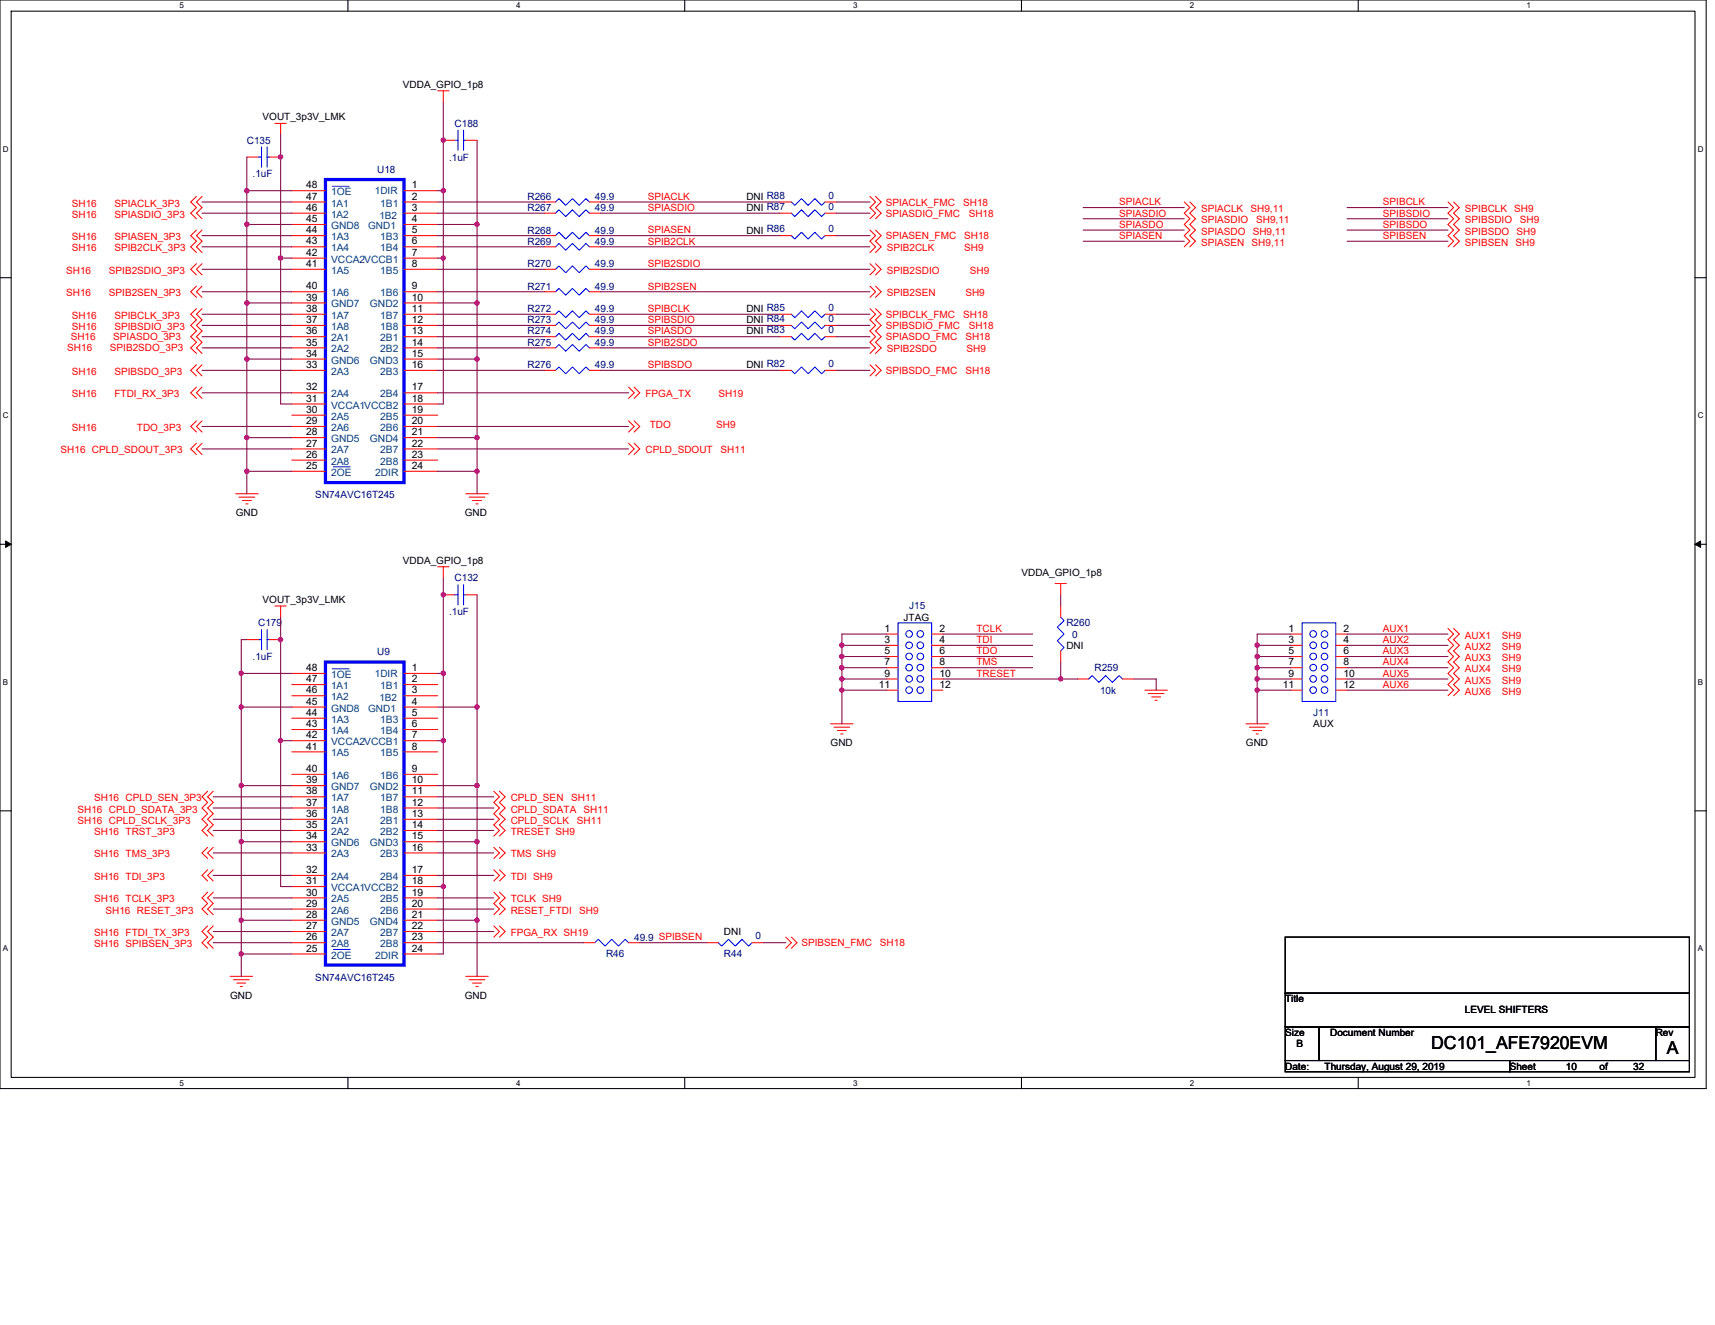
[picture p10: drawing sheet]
<svg xmlns="http://www.w3.org/2000/svg" width="279mm" height="216mm" viewBox="0 0 279 216" stroke-linecap="round" stroke-linejoin="round" font-family="sans-serif">
<path d="M0 0h278v177.4h-278zM1.8 1.8h274.3v173.8h-274.3z" fill="none" stroke="#000" stroke-width=".17"/>
<g fill="#fff">
<path d="M29.3 .2h.7v1.5h-.7z"/>
<path d="M29.3 175.7h.7v1.5h-.7z"/>
</g>
<path d="M56.7 0v1.8M56.7 175.6v1.8" fill="none" stroke="#000" stroke-width=".17"/>
<g fill="#fff">
<path d="M84.1 .2h.7v1.5h-.7z"/>
<path d="M84.1 175.7h.7v1.5h-.7z"/>
</g>
<path d="M111.5 0v1.8M111.5 175.6v1.8" fill="none" stroke="#000" stroke-width=".17"/>
<g fill="#fff">
<path d="M139 .2h.7v1.5h-.7z"/>
<path d="M139 175.7h.7v1.5h-.7z"/>
</g>
<path d="M166.4 0v1.8M166.4 175.6v1.8" fill="none" stroke="#000" stroke-width=".17"/>
<g fill="#fff">
<path d="M193.8 .2h.8v1.5h-.8z"/>
<path d="M193.8 175.7h.8v1.5h-.8z"/>
</g>
<path d="M221.3 0v1.8M221.3 175.6v1.8" fill="none" stroke="#000" stroke-width=".17"/>
<g fill="#fff">
<path d="M248.7 .2h.7v1.5h-.7z"/>
<path d="M248.7 175.7h.7v1.5h-.7z"/>
<path d="M.5 23.5h.9v1.5h-.9z"/>
<path d="M276.6 23.5h1v1.5h-1z"/>
<path d="M.5 67h.9v1.4h-.9z"/>
<path d="M276.6 67h1v1.4h-1z"/>
</g>
<path d="M0 45.3h1.8M276.1 45.3h1.9" fill="none" stroke="#000" stroke-width=".17"/>
<g fill="#fff">
<path d="M.5 110.4h.8v1.5h-.8z"/>
<path d="M276.6 110.4h.9v1.5h-.9z"/>
</g>
<path d="M0 88.7h1.8M276.1 88.7h1.9" fill="none" stroke="#000" stroke-width=".17"/>
<path d="M.9 88.2l.9 .5-.9 .5zM276.1 88.7l1-.5v1z" fill="#000" stroke="#000" stroke-width=".16"/>
<g fill="#fff">
<path d="M.5 153.8h.8v1.5h-.8z"/>
<path d="M276.6 153.8h.9v1.5h-.9z"/>
</g>
<path d="M0 132.1h1.8M276.1 132.1h1.9M209.4 152.7h65.8v9.1h-65.8zM209.4 161.8h65.8v5.5h-65.8zM209.4 167.3h5.5v5.5h-5.5zM209.4 172.8h36.6v1.8h-36.6zM214.9 167.3h54.8v5.5h-54.8zM246 172.8h29.2v1.8h-29.2zM269.7 167.3h5.5v5.5h-5.5z" fill="none" stroke="#000" stroke-width=".17"/>
<g fill="none" stroke="#f00" stroke-width=".17">
<path d="M71.3 14.8h1.9M72.2 14.8v1.8M32 32l-.9 .9 .9 .9-.9 .9 .9 .9M32 37.5l-.9 .9 .9 .9-.9 .9 .9 .9M32.9 32l-.9 .9 .9 .9-.9 .9 .9 .9M32.9 37.5l-.9 .9 .9 .9-.9 .9 .9 .9M40.2 25.6h1.9M43.9 25.6h1.8M44.8 20.1h1.8M45.7 20.1v1.8M47.5 38.4h5.5M47.5 36.6h5.5"/>
<path d="M47.5 34.7h5.5M47.5 32.9h5.5M47.5 31.1h5.5M65.8 31.1h5.5M65.8 32.9h5.5M65.8 34.7h5.5M65.8 36.6h5.5M65.8 38.4h5.5M72.2 22.9h1.9M75.9 22.9h1.8M88.7 32.9h1.8M88.7 38.4h1.8"/>
<path d="M88.7 34.7h1.8M96 32.9h1.8M96 38.4h1.8M96 34.7h1.8M127.1 32.9h1.8M127.1 38.4h1.8M127.1 34.7h1.8M134.4 32.9h1.8M134.4 38.4h1.8M134.4 34.7h1.8M141.7 32l.9 .9-.9 .9 .9 .9-.9 .9M141.7 37.5l.9 .9-.9 .9 .9 .9-.9 .9"/>
<path d="M142.6 32l1 .9-1 .9 1 .9-1 .9M142.6 37.5l1 .9-1 .9 1 .9-1 .9M192.9 32.9l.9 .9-.9 .9 .9 .9-.9 1 .9 .9-.9 .9 .9 .9-.9 .9M193.8 32.9l1 .9-1 .9 1 .9-1 1 1 .9-1 .9 1 .9-1 .9M235.9 32.9l.9 .9-.9 .9 .9 .9-.9 1 .9 .9-.9 .9 .9 .9-.9 .9M236.8 32.9l.9 .9-.9 .9 .9 .9-.9 1 .9 .9-.9 .9 .9 .9-.9 .9M32 50.3l-.9 .9 .9 .9-.9 .9 .9 .9-.9 1 .9 .9-.9 .9 .9 .9M32 43l-.9 .9 .9 .9M32 46.6l-.9 .9 .9 1M32 59.4l-.9 .9 .9 1M32.9 50.3l-.9 .9 .9 .9-.9 .9 .9 .9-.9 1 .9 .9-.9 .9 .9 .9M32.9 43l-.9 .9 .9 .9"/>
<path d="M32.9 46.6l-.9 .9 .9 1M32.9 59.4l-.9 .9 .9 1M47.5 43.9h5.5M47.5 42.1h5.5M47.5 40.2h5.5M47.5 47.5h5.5M47.5 49.4h5.5M47.5 51.2h5.5M47.5 53h5.5M47.5 54.9h5.5M47.5 56.7h5.5M47.5 58.5h5.5"/>
<path d="M65.8 40.2h5.5M65.8 42.1h5.5M65.8 43.9h5.5M65.8 47.5h5.5M65.8 49.4h5.5M65.8 51.2h5.5M65.8 53h5.5M65.8 54.9h5.5M65.8 56.7h5.5M65.8 58.5h5.5M88.7 40.2h1.8M88.7 53h1.8"/>
<path d="M88.7 47.5h1.8M88.7 43.9h1.8M88.7 56.7h1.8M88.7 51.2h1.8M88.7 54.9h1.8M96 40.2h1.8M96 53h1.8M96 47.5h1.8M96 43.9h1.8M96 56.7h1.8M96 51.2h1.8M96 54.9h1.8"/>
<path d="M127.1 53h1.8M127.1 51.2h1.8M127.1 54.9h1.8M134.4 53h1.8M134.4 51.2h1.8M134.4 54.9h1.8M141.7 50.3l.9 .9-.9 .9 .9 .9-.9 .9 .9 1-.9 .9 .9 .9-.9 .9M141.7 59.4l.9 .9-.9 1M141.7 43l.9 .9-.9 .9M141.7 46.6l.9 .9-.9 1M142.6 50.3l1 .9-1 .9 1 .9-1 .9 1 1-1 .9 1 .9-1 .9M142.6 59.4l1 .9-1 1"/>
<path d="M142.6 43l1 .9-1 .9M142.6 46.6l1 .9-1 1M32 68.6l-.9 .9 .9 .9M32 72.2l-.9 1 .9 .9M32 63.1l-.9 .9 .9 .9M32.9 68.6l-.9 .9 .9 .9M32.9 72.2l-.9 1 .9 .9M32.9 63.1l-.9 .9 .9 .9M47.5 60.3h5.5M47.5 64h5.5M47.5 65.8h5.5M47.5 67.6h5.5"/>
<path d="M47.5 69.5h5.5M47.5 71.3h5.5M47.5 73.2h5.5M47.5 75h5.5M47.5 76.8h5.5M65.8 60.3h5.5M65.8 64h5.5M65.8 65.8h5.5M65.8 67.6h5.5M65.8 69.5h5.5M65.8 71.3h5.5M65.8 73.2h5.5"/>
<path d="M65.8 75h5.5M65.8 76.8h5.5M88.7 60.3h1.8M96 60.3h1.8M102.4 68.6l.9 .9-.9 .9M102.4 63.1l.9 .9-.9 .9M102.4 72.2l.9 1-.9 .9M103.3 68.6l.9 .9-.9 .9M103.3 63.1l.9 .9-.9 .9M103.3 72.2l.9 1-.9 .9M127.1 60.3h1.8M134.4 60.3h1.8"/>
<path d="M38.4 80.5h3.7M38.9 81h2.6M39.5 81.6h1.5M40 82.1h.4M44.8 98.7h1.8M45.7 98.7v1.9M71.3 92.4h1.9M72.2 92.4v1.8M72.2 96.9h1.9M75.9 80.5h3.6M75.9 96.9h1.8M76.4 81h2.6"/>
<path d="M77 81.6h1.4M77.5 82.1h.4M171.9 95.1h1.8M172.8 95.1v1.8M172.8 98.7v1.9M40.2 104.2h1.9M43.9 104.2h1.8M47.5 118.9h5.5M47.5 117h5.5M47.5 115.2h5.5M47.5 113.4h5.5M47.5 111.5h5.5"/>
<path d="M47.5 109.7h5.5M65.8 109.7h5.5M65.8 111.5h5.5M65.8 113.4h5.5M65.8 115.2h5.5M65.8 117h5.5M65.8 118.9h5.5M135.3 117.9h3.7M135.9 118.5h2.5M136.4 119h1.5M137 119.6h.3M144.5 103.3h1.8"/>
<path d="M144.5 105.2h1.8M144.5 107h1.8M144.5 108.8h1.8M144.5 110.6h1.8M144.5 112.5h1.8M151.8 103.3h1.8M151.8 105.2h1.8M151.8 107h1.8M151.8 108.8h1.8M151.8 110.6h1.8M151.8 112.5h1.8M172.8 106.1v1.8"/>
<path d="M175.6 110.6h1.8M182.9 110.6h1.8M186.5 112.5h3.7M187.1 113h2.5M187.6 113.6h1.5M188.2 114.1h.3M203 117.9h3.7M203.5 118.5h2.6M204.1 119h1.4M204.6 119.6h.4M210.3 103.3h1.8M210.3 105.2h1.8"/>
<path d="M210.3 107h1.8M210.3 108.8h1.8M210.3 110.6h1.8M210.3 112.5h1.8M217.6 103.3h1.9M217.6 105.2h1.9M217.6 107h1.9M217.6 108.8h1.9M217.6 110.6h1.9M217.6 112.5h1.9M235.9 102.4l.9 .9-.9 .9 .9 1-.9 .9 .9 .9-.9 .9 .9 .9-.9 .9 .9 .9-.9 .9 .9 1-.9 .9M236.8 102.4l.9 .9-.9 .9 .9 1-.9 .9 .9 .9-.9 .9 .9 .9-.9 .9 .9 .9-.9 .9 .9 1-.9 .9"/>
<path d="M33.8 138.1l-.9 .9 .9 .9M33.8 128.9l-.9 .9 .9 .9-.9 1 .9 .9-.9 .9 .9 .9-.9 .9 .9 .9M34.7 138.1l-.9 .9 .9 .9M34.7 128.9l-.9 .9 .9 .9-.9 1 .9 .9-.9 .9 .9 .9-.9 .9 .9 .9M47.5 122.5h5.5M47.5 120.7h5.5M47.5 126.2h5.5M47.5 128h5.5M47.5 129.8h5.5M47.5 131.7h5.5M47.5 133.5h5.5M47.5 135.3h5.5"/>
<path d="M47.5 137.2h5.5M47.5 139h5.5M65.8 120.7h5.5M65.8 122.5h5.5M65.8 126.2h5.5M65.8 128h5.5M65.8 129.8h5.5M65.8 131.7h5.5M65.8 133.5h5.5M65.8 135.3h5.5M65.8 137.2h5.5M65.8 139h5.5"/>
<path d="M80.5 128.9l.9 .9-.9 .9 .9 1-.9 .9 .9 .9-.9 .9 .9 .9-.9 .9M80.5 138.1l.9 .9-.9 .9M81.4 128.9l.9 .9-.9 .9 .9 1-.9 .9 .9 .9-.9 .9 .9 .9-.9 .9M81.4 138.1l.9 .9-.9 .9M33.8 150.9l-.9 .9 .9 .9-.9 .9 .9 .9M33.8 145.4l-.9 .9 .9 .9-.9 .9 .9 .9M33.8 141.7l-.9 .9 .9 1M34.7 150.9l-.9 .9 .9 .9-.9 .9 .9 .9M34.7 145.4l-.9 .9 .9 .9-.9 .9 .9 .9M34.7 141.7l-.9 .9 .9 1M37.5 159.1h3.6M38 159.6h2.6"/>
<path d="M47.5 142.6h5.5M47.5 144.5h5.5M47.5 146.3h5.5M47.5 148.1h5.5M47.5 149.9h5.5M47.5 151.8h5.5M47.5 153.6h5.5M47.5 155.4h5.5M65.8 142.6h5.5M65.8 144.5h5.5M65.8 146.3h5.5M65.8 148.1h5.5"/>
<path d="M65.8 149.9h5.5M65.8 151.8h5.5M65.8 153.6h5.5M65.8 155.4h5.5M75.9 159.1h3.6M76.4 159.6h2.6M80.5 150.9l.9 .9-.9 .9M80.5 145.4l.9 .9-.9 .9 .9 .9-.9 .9M80.5 141.7l.9 .9-.9 1M81.4 150.9l.9 .9-.9 .9M81.4 145.4l.9 .9-.9 .9 .9 .9-.9 .9M81.4 141.7l.9 .9-.9 1"/>
<path d="M95.1 153.6h1.8M102.4 153.6h1.8M115.2 153.6h1.8M122.5 153.6h1.9M128 152.7l.9 .9-.9 .9M128.9 152.7l.9 .9-.9 .9M38.6 160.2h1.4M39.1 160.7h.4M77 160.2h1.4M77.5 160.7h.4"/>
</g>
<g fill="none" stroke="#00f" stroke-width=".17">
<path d="M42.1 25.6h.5M42.6 23.9v3.3M43.5 25.6h.4M43.5 23.9v3.3M54.1 30.4h2.8M74.1 22.9h.5M74.6 21.2v3.3M75.5 21.2v3.3M75.5 22.9h.4M90.5 32.9l.6-.5 1.1 1.1 1.1-1.1 1.1 1.1 1.1-1.1 .5 .5M90.5 38.4l.6-.6 1.1 1.1 1.1-1.1 1.1 1.1 1.1-1.1 .5 .6M90.5 34.7l.6-.5 1.1 1.1 1.1-1.1 1.1 1.1 1.1-1.1 .5 .5"/>
<path d="M128.9 32.9l.6 .6 1.1-1.1 1.1 1.1 1.1-1.1 1.1 1.1 .5-.6M128.9 38.4l.6 .5 1.1-1.1 1.1 1.1 1.1-1.1 1.1 1.1 .5-.5M128.9 34.7l.6 .6 1.1-1.1 1.1 1.1 1.1-1.1 1.1 1.1 .5-.6M90.5 40.2l.6-.5 1.1 1.1 1.1-1.1 1.1 1.1 1.1-1.1 .5 .5M90.5 53l.6-.5 1.1 1.1 1.1-1.1 1.1 1.1 1.1-1.1 .5 .5M90.5 47.5l.6-.5 1.1 1.1 1.1-1.1 1.1 1.1 1.1-1.1 .5 .5M90.5 43.9l.6-.6 1.1 1.1 1.1-1.1 1.1 1.1 1.1-1.1 .5 .6M90.5 56.7l.6-.6 1.1 1.1 1.1-1.1 1.1 1.1 1.1-1.1 .5 .6M90.5 51.2l.6-.5 1.1 1.1 1.1-1.1 1.1 1.1 1.1-1.1 .5 .5M90.5 54.9l.6-.6 1.1 1.1 1.1-1.1 1.1 1.1 1.1-1.1 .5 .6M128.9 53l.6 .6 1.1-1.1 1.1 1.1 1.1-1.1 1.1 1.1 .5-.6M128.9 51.2l.6 .6 1.1-1.1 1.1 1.1 1.1-1.1 1.1 1.1 .5-.6"/>
<path d="M128.9 54.9l.6 .5 1.1-1.1 1.1 1.1 1.1-1.1 1.1 1.1 .5-.5M54.3 76.1h2.7M90.5 60.3l.6-.5 1.1 1.1 1.1-1.1 1.1 1.1 1.1-1.1 .5 .5M128.9 60.3l.6 .6 1.1-1.1 1.1 1.1 1.1-1.1 1.1 1.1 .5-.6M74.1 96.9h.5M74.6 95.3v3.3M75.5 95.3v3.3M75.5 96.9h.4M42.1 104.2h.5M42.6 102.6v3.3M43.5 104.2h.4M43.5 102.6v3.3"/>
<path d="M54.1 109h2.8M146.3 101.5h5.5v12.8h-5.5zM172.8 100.6l.6 .5-1.1 1.1 1.1 1.1-1.1 1.1 1.1 1.1-.6 .6M182.9 110.6l-.6-.5-1.1 1.1-1.1-1.1-1.1 1.1-1.1-1.1-.5 .5M212.1 101.5h5.5v12.8h-5.5zM54.3 154.7h2.7M96.9 153.6l.6-.5 1.1 1.1 1.1-1.1 1.1 1.1 1.1-1.1 .5 .5M117 153.6l.6 .6 1.1-1.1 1.1 1.1 1.1-1.1 1.1 1.1 .5-.6"/>
<circle cx="148.1" cy="105.1" r=".54"/>
<circle cx="148.1" cy="107" r=".54"/>
<circle cx="148.1" cy="110.6" r=".54"/>
<circle cx="148.1" cy="108.8" r=".54"/>
<circle cx="148.1" cy="112.4" r=".54"/>
<circle cx="148.1" cy="103.3" r=".54"/>
<circle cx="149.9" cy="112.4" r=".54"/>
<circle cx="149.9" cy="107" r=".54"/>
<circle cx="149.9" cy="103.3" r=".54"/>
<circle cx="149.9" cy="108.8" r=".54"/>
<circle cx="149.9" cy="110.6" r=".54"/>
<circle cx="149.9" cy="105.1" r=".54"/>
<circle cx="213.9" cy="108.8" r=".54"/>
<circle cx="213.9" cy="103.3" r=".54"/>
<circle cx="213.9" cy="112.4" r=".54"/>
<circle cx="213.9" cy="107" r=".54"/>
<circle cx="213.9" cy="110.6" r=".54"/>
<circle cx="213.9" cy="105.1" r=".54"/>
<circle cx="215.8" cy="103.3" r=".54"/>
<circle cx="215.8" cy="108.8" r=".54"/>
<circle cx="215.8" cy="110.6" r=".54"/>
<circle cx="215.8" cy="112.4" r=".54"/>
<circle cx="215.8" cy="105.1" r=".54"/>
<circle cx="215.8" cy="107" r=".54"/>
</g>
<path d="M53 29.3h12.8v49.3h-12.8zM53 107.9h12.8v49.4h-12.8z" fill="none" stroke="#00f" stroke-width=".53"/>
<g fill="none" stroke="#800040" stroke-width=".17">
<path d="M72.2 16.6v14.5M32.9 32.9h14.6M32.9 34.7h14.6M32.9 38.4h14.6M40.2 31.1v5.5M40.2 36.6v12.8M40.2 31.1h7.3M40.2 36.6h7.3M40.2 25.6v5.5M45.7 21.9v20.2M71.3 34.7h17.4M71.3 31.1h.9"/>
<path d="M71.3 36.6h6.4M71.3 38.4h17.4M71.3 32.9h17.4M72.2 31.1v11M77.7 22.9v13.7M77.7 36.6v12.8M97.8 34.7h29.3M97.8 38.4h29.3M97.8 32.9h29.3M136.2 34.7h5.5M136.2 32.9h5.5M136.2 38.4h5.5"/>
<path d="M176.5 33.8h16.4M176.5 35.6h16.4M176.5 37.5h16.4M176.5 39.3h16.4M219.5 33.8h16.4M219.5 35.6h16.4M219.5 37.5h16.4M219.5 39.3h16.4M32.9 51.2h14.6M32.9 53h14.6M32.9 40.2h14.6M32.9 43.9h14.6"/>
<path d="M32.9 47.5h14.6M32.9 54.9h14.6M32.9 56.7h14.6M40.2 58.5v12.8M40.2 49.4v9.1M40.2 58.5h7.3M40.2 49.4h7.3M45.7 42.1v23.7h1.8M45.7 42.1h1.8M71.3 43.9h17.4M71.3 47.5h17.4M71.3 51.2h17.4"/>
<path d="M71.3 42.1h.9M71.3 49.4h6.4M71.3 58.5h6.4M71.3 40.2h17.4M71.3 53h17.4M71.3 54.9h17.4M71.3 56.7h17.4M72.2 42.1v23.7h-.9M77.7 49.4v9.1M77.7 58.5v12.8M97.8 51.2h29.3M97.8 53h29.3"/>
<path d="M97.8 54.9h29.3M97.8 40.2h43.9M97.8 43.9h43.9M97.8 47.5h43.9M97.8 56.7h43.9M136.2 51.2h5.5M136.2 53h5.5M136.2 54.9h5.5M32.9 60.3h14.6M32.9 69.5h14.6M32.9 64h14.6M32.9 73.2h14.6"/>
<path d="M40.2 76.8v3.7M40.2 71.3v5.5M40.2 76.8h7.3M40.2 71.3h7.3M71.3 60.3h17.4M71.3 71.3h6.4M71.3 76.8h6.4M71.3 69.5h31.1M71.3 73.2h31.1M71.3 64h31.1M77.7 71.3v5.5M77.7 76.8v3.7"/>
<path d="M97.8 60.3h29.3M136.2 60.3h5.5M72.2 94.2v15.5M77.7 96.9v18.3M172.8 96.9v1.8M39.3 109.7h8.2M39.3 115.2h8.2M39.3 109.7v5.5M39.3 115.2v12.8M40.2 104.2h-.9v5.5M45.7 100.6v20.1M71.3 109.7h.9"/>
<path d="M71.3 115.2h6.4M72.2 109.7v11M77.7 115.2v12.8M137.2 105.2v1.8M137.2 107v1.8M137.2 108.8v1.8M137.2 110.6v1.9M137.2 112.5v5.4M137.2 105.2h7.3M137.2 107h7.3M137.2 108.8h7.3M137.2 110.6h7.3"/>
<path d="M137.2 112.5h7.3M144.5 103.3h-7.3v1.9M153.6 110.6h19.2M153.6 103.3h14.6M153.6 105.2h14.6M153.6 107h14.6M153.6 108.8h14.6M172.8 110.6h2.8M172.8 107.9v2.7M184.7 110.6h3.7v1.9M204.8 105.2h5.5M204.8 107h5.5"/>
<path d="M204.8 108.8h5.5M204.8 110.6h5.5M204.8 112.5h5.5M204.8 105.2v1.8M204.8 107v1.8M204.8 108.8v1.8M204.8 110.6v1.9M204.8 112.5v5.4M210.3 103.3h-5.5v1.9M219.5 103.3h16.4M219.5 105.2h16.4M219.5 107h16.4"/>
<path d="M219.5 108.8h16.4M219.5 110.6h16.4M219.5 112.5h16.4M34.7 139h12.8M34.7 135.3h12.8M34.7 133.5h12.8M34.7 131.7h12.8M34.7 129.8h12.8M39.3 128h8.2M39.3 137.2h8.2M39.3 128v9.2M39.3 137.2v12.7"/>
<path d="M45.7 120.7v23.8h1.8M45.7 120.7h1.8M71.3 120.7h.9M71.3 128h6.4M71.3 137.2h6.4M71.3 139h9.2M71.3 135.3h9.2M71.3 131.7h9.2M71.3 133.5h9.2M71.3 129.8h9.2M72.2 120.7v23.8M77.7 128v9.2"/>
<path d="M77.7 137.2v12.7M34.7 153.6h12.8M34.7 151.8h12.8M34.7 148.1h12.8M34.7 146.3h12.8M34.7 142.6h12.8M39.3 149.9h8.2M39.3 155.4h8.2M39.3 149.9v5.5M39.3 155.4v3.7M71.3 144.5h.9M71.3 149.9h6.4"/>
<path d="M71.3 153.6h23.8M71.3 151.8h9.2M71.3 148.1h9.2M71.3 142.6h9.2M71.3 146.3h9.2M72.2 144.5v10.9h-.9M77.7 149.9v9.2M104.2 153.6h11M124.4 153.6h3.6"/>
</g>
<g fill="#f0f" stroke="#f0f" stroke-width=".17">
<circle cx="204.8" cy="105.1" r=".36"/>
<circle cx="204.8" cy="107" r=".36"/>
<circle cx="204.8" cy="108.8" r=".36"/>
<circle cx="204.8" cy="110.6" r=".36"/>
<circle cx="204.8" cy="112.4" r=".36"/>
<circle cx="137.1" cy="105.1" r=".36"/>
<circle cx="137.1" cy="107" r=".36"/>
<circle cx="137.1" cy="108.8" r=".36"/>
<circle cx="137.1" cy="110.6" r=".36"/>
<circle cx="137.1" cy="112.4" r=".36"/>
<circle cx="45.7" cy="25.6" r=".36"/>
<circle cx="40.2" cy="31.1" r=".36"/>
<circle cx="40.2" cy="76.8" r=".36"/>
<circle cx="40.2" cy="71.3" r=".36"/>
<circle cx="40.2" cy="58.5" r=".36"/>
<circle cx="45.7" cy="42" r=".36"/>
<circle cx="40.2" cy="49.4" r=".36"/>
<circle cx="40.2" cy="36.6" r=".36"/>
<circle cx="72.2" cy="31.1" r=".36"/>
<circle cx="72.2" cy="22.8" r=".36"/>
<circle cx="77.7" cy="49.4" r=".36"/>
<circle cx="77.7" cy="36.6" r=".36"/>
<circle cx="72.2" cy="42" r=".36"/>
<circle cx="77.7" cy="71.3" r=".36"/>
<circle cx="77.7" cy="58.5" r=".36"/>
<circle cx="77.7" cy="76.8" r=".36"/>
<circle cx="72.2" cy="96.9" r=".36"/>
<circle cx="77.7" cy="115.2" r=".36"/>
<circle cx="45.7" cy="104.2" r=".36"/>
<circle cx="39.3" cy="115.2" r=".35"/>
<circle cx="39.3" cy="109.7" r=".36"/>
<circle cx="72.2" cy="109.7" r=".36"/>
<circle cx="45.7" cy="120.7" r=".36"/>
<circle cx="72.2" cy="144.4" r=".36"/>
<circle cx="72.2" cy="120.7" r=".36"/>
<circle cx="39.3" cy="137.1" r=".36"/>
<circle cx="39.3" cy="128" r=".36"/>
<circle cx="77.7" cy="137.1" r=".36"/>
<circle cx="77.7" cy="128" r=".36"/>
<circle cx="39.3" cy="149.9" r=".36"/>
<circle cx="77.7" cy="149.9" r=".36"/>
<circle cx="39.3" cy="155.4" r=".36"/>
<circle cx="172.8" cy="110.6" r=".36"/>
</g>
<g font-size="2.9">
<text x="233.2" y="170.9">DC101_AFE7920EVM</text>
<text x="271.6" y="171.8">A</text>
</g>
<g font-size="1.7">
<text x="49.9" y="34.4">46</text>
<text x="49.9" y="32.5">47</text>
<text x="49.9" y="30.7">48</text>
<text x="67.1" y="32.5">2</text>
<text x="67.1" y="30.7">1</text>
<text x="67.1" y="34.4">3</text>
<text x="49.9" y="41.7">42</text>
<text x="49.9" y="39.8">43</text>
<text x="49.9" y="38">44</text>
<text x="49.9" y="36.2">45</text>
<text x="67.1" y="38">5</text>
<text x="67.1" y="39.8">6</text>
<text x="67.1" y="41.7">7</text>
<text x="67.1" y="36.2">4</text>
<text x="49.9" y="43.5">41</text>
<text x="49.9" y="47.2">40</text>
<text x="67.1" y="43.5">8</text>
<text x="67.1" y="47.2">9</text>
<text x="49.9" y="49">39</text>
<text x="49.9" y="50.8">38</text>
<text x="49.9" y="52.6">37</text>
<text x="67.1" y="50.8">11</text>
<text x="67.1" y="52.6">12</text>
<text x="67.1" y="49">10</text>
<text x="49.9" y="54.5">36</text>
<text x="49.9" y="56.3">35</text>
<text x="49.9" y="58.1">34</text>
<text x="49.9" y="60">33</text>
<text x="67.1" y="54.5">13</text>
<text x="67.1" y="56.3">14</text>
<text x="67.1" y="60">16</text>
<text x="67.1" y="58.1">15</text>
<text x="49.9" y="63.6">32</text>
<text x="49.9" y="65.4">31</text>
<text x="67.1" y="63.6">17</text>
<text x="67.1" y="65.4">18</text>
<text x="49.9" y="67.3">30</text>
<text x="49.9" y="69.1">29</text>
<text x="49.9" y="70.9">28</text>
<text x="67.1" y="67.3">19</text>
<text x="67.1" y="69.1">20</text>
<text x="67.1" y="70.9">21</text>
<text x="49.9" y="72.8">27</text>
<text x="49.9" y="74.6">26</text>
<text x="49.9" y="76.4">25</text>
<text x="67.1" y="72.8">22</text>
<text x="67.1" y="74.6">23</text>
<text x="67.1" y="76.4">24</text>
<text x="144.1" y="102.9">1</text>
<text x="144.1" y="104.8">3</text>
<text x="144.1" y="106.6">5</text>
<text x="153.1" y="102.9">2</text>
<text x="153.1" y="104.8">4</text>
<text x="153.1" y="106.6">6</text>
<text x="209.9" y="102.9">1</text>
<text x="209.9" y="104.8">3</text>
<text x="209.9" y="106.6">5</text>
<text x="218.9" y="102.9">2</text>
<text x="218.9" y="104.8">4</text>
<text x="218.9" y="106.6">6</text>
<text x="49.9" y="113">46</text>
<text x="49.9" y="111.2">47</text>
<text x="49.9" y="109.3">48</text>
<text x="67.1" y="111.2">2</text>
<text x="67.1" y="109.3">1</text>
<text x="67.1" y="113">3</text>
<text x="143.2" y="112.1">11</text>
<text x="144.1" y="108.4">7</text>
<text x="144.1" y="110.3">9</text>
<text x="153.1" y="108.4">8</text>
<text x="153.1" y="110.3">10</text>
<text x="153.1" y="112.1">12</text>
<text x="209" y="112.1">11</text>
<text x="209.9" y="108.4">7</text>
<text x="209.9" y="110.3">9</text>
<text x="218.9" y="108.4">8</text>
<text x="218.9" y="110.3">10</text>
<text x="218.9" y="112.1">12</text>
<text x="49.9" y="118.5">43</text>
<text x="49.9" y="116.6">44</text>
<text x="49.9" y="114.8">45</text>
<text x="67.1" y="116.6">5</text>
<text x="67.1" y="118.5">6</text>
<text x="67.1" y="114.8">4</text>
<text x="49.9" y="122.1">41</text>
<text x="49.9" y="120.3">42</text>
<text x="49.9" y="125.8">40</text>
<text x="67.1" y="120.3">7</text>
<text x="67.1" y="122.1">8</text>
<text x="67.1" y="125.8">9</text>
<text x="49.9" y="127.6">39</text>
<text x="49.9" y="129.5">38</text>
<text x="49.9" y="131.3">37</text>
<text x="67.1" y="129.5">11</text>
<text x="67.1" y="131.3">12</text>
<text x="67.1" y="127.6">10</text>
<text x="49.9" y="133.1">36</text>
<text x="49.9" y="134.9">35</text>
<text x="49.9" y="136.8">34</text>
<text x="67.1" y="133.1">13</text>
<text x="67.1" y="134.9">14</text>
<text x="67.1" y="136.8">15</text>
<text x="49.9" y="138.6">33</text>
<text x="49.9" y="142.3">32</text>
<text x="67.1" y="138.6">16</text>
<text x="67.1" y="142.3">17</text>
<text x="49.9" y="144.1">31</text>
<text x="49.9" y="145.9">30</text>
<text x="49.9" y="147.7">29</text>
<text x="49.9" y="149.6">28</text>
<text x="67.1" y="144.1">18</text>
<text x="67.1" y="145.9">19</text>
<text x="67.1" y="147.7">20</text>
<text x="67.1" y="149.6">21</text>
<text x="49.9" y="151.4">27</text>
<text x="49.9" y="153.2">26</text>
<text x="49.9" y="155.1">25</text>
<text x="67.1" y="151.4">22</text>
<text x="67.1" y="153.2">23</text>
<text x="67.1" y="155.1">24</text>
</g>
<g font-size="1.7" fill="#004080">
<text x="53.9" y="31.8">1OE</text>
<text x="61.9" y="33.7">1B1</text>
<text x="53.9" y="41">1A4</text>
<text x="53.9" y="39.1">1A3</text>
<text x="53.9" y="37.3">GND8</text>
<text x="61.9" y="39.1">1B3</text>
<text x="61.9" y="41">1B4</text>
<text x="53.9" y="44.6">1A5</text>
<text x="53.9" y="42.8">VCCA2VCCB1</text>
<text x="61.9" y="44.6">1B5</text>
<text x="53.9" y="48.3">1A6</text>
<text x="53.9" y="50.1">GND7</text>
<text x="53.9" y="51.9">1A7</text>
<text x="53.9" y="53.8">1A8</text>
<text x="60.3" y="50.1">GND2</text>
<text x="61.9" y="48.3">1B6</text>
<text x="61.9" y="51.9">1B7</text>
<text x="61.9" y="53.8">1B8</text>
<text x="53.9" y="55.6">2A1</text>
<text x="53.9" y="57.4">2A2</text>
<text x="53.9" y="59.2">GND6</text>
<text x="60.3" y="59.2">GND3</text>
<text x="61.9" y="55.6">2B1</text>
<text x="61.9" y="57.4">2B2</text>
<text x="53.9" y="61.1">2A3</text>
<text x="53.9" y="64.7">2A4</text>
<text x="61.9" y="61.1">2B3</text>
<text x="61.9" y="64.7">2B4</text>
<text x="53.9" y="66.6">VCCA1VCCB2</text>
<text x="53.9" y="68.4">2A5</text>
<text x="53.9" y="70.2">2A6</text>
<text x="61.9" y="68.4">2B5</text>
<text x="61.9" y="70.2">2B6</text>
<text x="53.9" y="72.1">GND5</text>
<text x="53.9" y="73.9">2A7</text>
<text x="53.9" y="75.7">2A8</text>
<text x="53.9" y="77.5">2OE</text>
<text x="60.3" y="72.1">GND4</text>
<text x="61.1" y="77.5">2DIR</text>
<text x="61.9" y="73.9">2B7</text>
<text x="61.9" y="75.7">2B8</text>
<text x="53.9" y="110.5">1OE</text>
<text x="61.9" y="112.3">1B1</text>
<text x="53.9" y="119.6">1A4</text>
<text x="53.9" y="117.8">1A3</text>
<text x="53.9" y="116">GND8</text>
<text x="61.9" y="117.8">1B3</text>
<text x="61.9" y="119.6">1B4</text>
<text x="53.9" y="123.3">1A5</text>
<text x="53.9" y="121.4">VCCA2VCCB1</text>
<text x="61.9" y="123.3">1B5</text>
<text x="53.9" y="126.9">1A6</text>
<text x="53.9" y="128.8">GND7</text>
<text x="53.9" y="130.6">1A7</text>
<text x="60.3" y="128.8">GND2</text>
<text x="61.9" y="126.9">1B6</text>
<text x="61.9" y="130.6">1B7</text>
<text x="53.9" y="132.4">1A8</text>
<text x="53.9" y="134.2">2A1</text>
<text x="53.9" y="136.1">2A2</text>
<text x="53.9" y="137.9">GND6</text>
<text x="60.3" y="137.9">GND3</text>
<text x="61.9" y="132.4">1B8</text>
<text x="61.9" y="134.2">2B1</text>
<text x="61.9" y="136.1">2B2</text>
<text x="53.9" y="139.7">2A3</text>
<text x="53.9" y="143.4">2A4</text>
<text x="61.9" y="139.7">2B3</text>
<text x="61.9" y="143.4">2B4</text>
<text x="53.9" y="145.2">VCCA1VCCB2</text>
<text x="53.9" y="147">2A5</text>
<text x="53.9" y="148.9">2A6</text>
<text x="61.9" y="147">2B5</text>
<text x="61.9" y="148.9">2B6</text>
<text x="53.9" y="150.7">GND5</text>
<text x="53.9" y="152.5">2A7</text>
<text x="53.9" y="154.3">2A8</text>
<text x="60.3" y="150.7">GND4</text>
<text x="61.9" y="152.5">2B7</text>
<text x="61.9" y="154.3">2B8</text>
<text x="53.9" y="156.2">2OE</text>
<text x="61.1" y="156.2">2DIR</text>
</g>
<g font-size="1.6">
<text x="65.6" y="14.3">VDDA_GPIO_1p8</text>
<text x="42.8" y="19.6">VOUT_3p3V_LMK</text>
<text x="121.6" y="32.6">DNI R88</text>
<text x="121.6" y="34.4">DNI R87</text>
<text x="121.6" y="38.1">DNI R86</text>
<text x="121.6" y="52.7">DNI R84</text>
<text x="121.6" y="50.8">DNI R85</text>
<text x="121.6" y="60">DNI R82</text>
<text x="121.6" y="54.5">DNI R83</text>
<text x="38.4" y="84.1">GND</text>
<text x="75.7" y="84.1">GND</text>
<text x="65.6" y="91.8">VDDA_GPIO_1p8</text>
<text x="166.4" y="93.8">VDDA_GPIO_1p8</text>
<text x="42.8" y="98.2">VOUT_3p3V_LMK</text>
<text x="147.2" y="101.1">JTAG</text>
<text x="173.7" y="105.7">DNI</text>
<text x="214" y="118.5">AUX</text>
<text x="135.3" y="121.6">GND</text>
<text x="203" y="121.6">GND</text>
<text x="117.9" y="152.4">DNI</text>
<text x="37.5" y="162.8">GND</text>
<text x="75.7" y="162.8">GND</text>
<text x="209.4" y="163.3">Title</text>
<text x="238.7" y="165.1">LEVEL SHIFTERS</text>
<text x="209.4" y="168.8">Size</text>
<text x="211.2" y="170.6">B</text>
<text x="216.7" y="168.8">Document Number</text>
<text x="269.7" y="168.8">Rev</text>
<text x="209.4" y="174.3">Date:</text>
<text x="215.8" y="174.3">Thursday, August 29, 2019</text>
<text x="246" y="174.3">Sheet</text>
<text x="255.1" y="174.3">10</text>
<text x="260.6" y="174.3">of</text>
<text x="266.1" y="174.3">32</text>
</g>
<g font-size="1.6" fill="#000080">
<text x="40.2" y="23.4">C135</text>
<text x="74.1" y="20.7">C188</text>
<text x="41.1" y="28.9">.1uF</text>
<text x="61.4" y="28.2">U18</text>
<text x="73.2" y="26.2">.1uF</text>
<text x="85.9" y="32.6">R266</text>
<text x="85.9" y="34.4">R267</text>
<text x="96.9" y="32.6">49.9</text>
<text x="96.9" y="34.4">49.9</text>
<text x="135" y="32.4">0</text>
<text x="135" y="34.2">0</text>
<text x="85.9" y="39.9">R269</text>
<text x="85.9" y="38.1">R268</text>
<text x="96.9" y="39.9">49.9</text>
<text x="96.9" y="38.1">49.9</text>
<text x="135" y="37.9">0</text>
<text x="85.9" y="47.2">R271</text>
<text x="85.9" y="43.5">R270</text>
<text x="96.9" y="47.2">49.9</text>
<text x="96.9" y="43.5">49.9</text>
<text x="85.9" y="52.7">R273</text>
<text x="85.9" y="50.8">R272</text>
<text x="96.9" y="52.7">49.9</text>
<text x="96.9" y="50.8">49.9</text>
<text x="135" y="52.5">0</text>
<text x="135" y="50.7">0</text>
<text x="85.9" y="60">R276</text>
<text x="85.9" y="56.3">R275</text>
<text x="85.9" y="54.5">R274</text>
<text x="96.9" y="60">49.9</text>
<text x="96.9" y="56.3">49.9</text>
<text x="96.9" y="54.5">49.9</text>
<text x="135" y="59.8">0</text>
<text x="135" y="54.3">0</text>
<text x="51.4" y="81.2">SN74AVC16T245</text>
<text x="74.1" y="94.7">C132</text>
<text x="73.2" y="100.2">.1uF</text>
<text x="148.1" y="99.3">J15</text>
<text x="41.1" y="107.5">.1uF</text>
<text x="42.1" y="102.1">C179</text>
<text x="61.4" y="106.8">U9</text>
<text x="173.7" y="102.1">R260</text>
<text x="174.6" y="103.9">0</text>
<text x="178.3" y="109.4">R259</text>
<text x="179.2" y="113">10k</text>
<text x="214" y="116.7">J11</text>
<text x="98.7" y="156">R46</text>
<text x="103.3" y="153.3">49.9 SPIBSEN</text>
<text x="117.9" y="156">R44</text>
<text x="123.1" y="153.1">0</text>
<text x="51.4" y="159.9">SN74AVC16T245</text>
</g>
<g font-size="1.6" fill="#f00">
<text x="11.7" y="33.7">SH16</text>
<text x="11.7" y="35.5">SH16</text>
<text x="18.6" y="33.7">SPIACLK_3P3</text>
<text x="18.6" y="35.5">SPIASDIO_3P3</text>
<text x="105.5" y="32.6">SPIACLK</text>
<text x="105.5" y="34.4">SPIASDIO</text>
<text x="144.3" y="33.5">SPIACLK_FMC</text>
<text x="144.3" y="35.3">SPIASDIO_FMC</text>
<text x="156.9" y="33.5">SH18</text>
<text x="157.8" y="35.3">SH18</text>
<text x="182.3" y="33.5">SPIACLK</text>
<text x="182.3" y="35.3">SPIASDIO</text>
<text x="195.7" y="34.6">SPIACLK</text>
<text x="203.7" y="34.6">SH9,11</text>
<text x="225.3" y="33.5">SPIBCLK</text>
<text x="225.3" y="35.3">SPIBSDIO</text>
<text x="238.7" y="34.6">SPIBCLK</text>
<text x="246.7" y="34.6">SH9</text>
<text x="11.7" y="39.1">SH16</text>
<text x="11.7" y="41">SH16</text>
<text x="18.6" y="39.1">SPIASEN_3P3</text>
<text x="18.6" y="41">SPIB2CLK_3P3</text>
<text x="105.5" y="38">SPIASEN</text>
<text x="105.5" y="39.9">SPIB2CLK</text>
<text x="144.3" y="39">SPIASEN_FMC</text>
<text x="144.5" y="41">SPIB2CLK</text>
<text x="157.1" y="41">SH9</text>
<text x="157.1" y="39">SH18</text>
<text x="182.3" y="37.1">SPIASDO</text>
<text x="182.3" y="38.9">SPIASEN</text>
<text x="195.7" y="36.4">SPIASDIO</text>
<text x="195.7" y="38.2">SPIASDO</text>
<text x="195.7" y="40.1">SPIASEN</text>
<text x="203.9" y="40.1">SH9,11</text>
<text x="204.1" y="38.2">SH9,11</text>
<text x="204.6" y="36.4">SH9,11</text>
<text x="225.3" y="37.1">SPIBSDO</text>
<text x="225.3" y="38.9">SPIBSEN</text>
<text x="238.7" y="36.4">SPIBSDIO</text>
<text x="238.7" y="38.2">SPIBSDO</text>
<text x="238.7" y="40.1">SPIBSEN</text>
<text x="246.9" y="40.1">SH9</text>
<text x="247.1" y="38.2">SH9</text>
<text x="247.6" y="36.4">SH9</text>
<text x="10.8" y="44.6">SH16</text>
<text x="17.7" y="44.6">SPIB2SDIO_3P3</text>
<text x="105.5" y="43.5">SPIB2SDIO</text>
<text x="105.5" y="47.2">SPIB2SEN</text>
<text x="144.5" y="44.6">SPIB2SDIO</text>
<text x="158" y="44.6">SH9</text>
<text x="10.8" y="48.3">SH16</text>
<text x="11.7" y="51.9">SH16</text>
<text x="11.7" y="53.8">SH16</text>
<text x="17.7" y="48.3">SPIB2SEN_3P3</text>
<text x="18.6" y="51.9">SPIBCLK_3P3</text>
<text x="18.6" y="53.8">SPIBSDIO_3P3</text>
<text x="105.5" y="50.8">SPIBCLK</text>
<text x="105.5" y="52.7">SPIBSDIO</text>
<text x="144.3" y="51.8">SPIBCLK_FMC</text>
<text x="144.3" y="53.6">SPIBSDIO_FMC</text>
<text x="144.5" y="48.3">SPIB2SEN</text>
<text x="156.9" y="51.8">SH18</text>
<text x="157.3" y="48.3">SH9</text>
<text x="157.8" y="53.6">SH18</text>
<text x="11" y="57.3">SH16</text>
<text x="11.5" y="55.4">SH16</text>
<text x="17.9" y="57.3">SPIB2SDO_3P3</text>
<text x="18.5" y="55.4">SPIASDO_3P3</text>
<text x="105.5" y="54.5">SPIASDO</text>
<text x="105.5" y="56.3">SPIB2SDO</text>
<text x="105.5" y="60">SPIBSDO</text>
<text x="144.3" y="55.4">SPIASDO_FMC</text>
<text x="144.5" y="57.4">SPIB2SDO</text>
<text x="157.3" y="55.4">SH18</text>
<text x="157.5" y="57.4">SH9</text>
<text x="11.7" y="61.1">SH16</text>
<text x="11.7" y="64.7">SH16</text>
<text x="18.6" y="61.1">SPIBSDO_3P3</text>
<text x="18.6" y="64.7">FTDI_RX_3P3</text>
<text x="105.2" y="64.7">FPGA_TX</text>
<text x="117" y="64.7">SH19</text>
<text x="144.3" y="60.9">SPIBSDO_FMC</text>
<text x="157.3" y="60.9">SH18</text>
<text x="11.7" y="70.2">SH16</text>
<text x="22.3" y="70.2">TDO_3P3</text>
<text x="105.9" y="69.7">TDO</text>
<text x="116.7" y="69.7">SH9</text>
<text x="9.9" y="73.9">SH16 CPLD_SDOUT_3P3</text>
<text x="105.2" y="73.9">CPLD_SDOUT</text>
<text x="117.4" y="73.9">SH11</text>
<text x="159.1" y="103">TCLK</text>
<text x="159.1" y="104.8">TDI</text>
<text x="159.1" y="106.6">TDO</text>
<text x="225.3" y="103">AUX1</text>
<text x="225.3" y="104.8">AUX2</text>
<text x="225.3" y="106.6">AUX3</text>
<text x="238.7" y="104.1">AUX1</text>
<text x="238.7" y="105.9">AUX2</text>
<text x="238.7" y="107.7">AUX3</text>
<text x="244.7" y="104.1">SH9</text>
<text x="244.7" y="105.9">SH9</text>
<text x="244.7" y="107.7">SH9</text>
<text x="159.1" y="108.4">TMS</text>
<text x="159.1" y="110.3">TRESET</text>
<text x="225.3" y="108.4">AUX4</text>
<text x="225.3" y="110.3">AUX5</text>
<text x="225.3" y="112.1">AUX6</text>
<text x="238.7" y="109.6">AUX4</text>
<text x="238.7" y="111.4">AUX5</text>
<text x="238.7" y="113.2">AUX6</text>
<text x="244.7" y="109.6">SH9</text>
<text x="244.7" y="111.4">SH9</text>
<text x="244.7" y="113.2">SH9</text>
<text x="15.3" y="130.6">SH16 CPLD_SEN_3P3</text>
<text x="83.2" y="130.6">CPLD_SEN</text>
<text x="93.1" y="130.6">SH11</text>
<text x="12.6" y="134.2">SH16 CPLD_SCLK_3P3</text>
<text x="12.6" y="132.4">SH16 CPLD_SDATA_3P3</text>
<text x="15.3" y="136.1">SH16 TRST_3P3</text>
<text x="83.2" y="134.2">CPLD_SCLK</text>
<text x="83.2" y="132.4">CPLD_SDATA</text>
<text x="83.2" y="136.1">TRESET SH9</text>
<text x="94" y="134.2">SH11</text>
<text x="95.1" y="132.4">SH11</text>
<text x="15.3" y="143.4">SH16 TDI_3P3</text>
<text x="15.3" y="139.7">SH16 TMS_3P3</text>
<text x="83.2" y="139.7">TMS SH9</text>
<text x="83.2" y="143.4">TDI SH9</text>
<text x="15.3" y="147">SH16 TCLK_3P3</text>
<text x="17.2" y="148.9">SH16 RESET_3P3</text>
<text x="83.2" y="147">TCLK SH9</text>
<text x="83.2" y="148.9">RESET_FTDI</text>
<text x="94.4" y="148.9">SH9</text>
<text x="15.3" y="154.4">SH16 SPIBSEN_3P3</text>
<text x="15.3" y="152.5">SH16 FTDI_TX_3P3</text>
<text x="83.2" y="152.5">FPGA_RX SH19</text>
<text x="130.6" y="154.2">SPIBSEN_FMC</text>
<text x="143.4" y="154.2">SH18</text>
</g>
<g font-size="1.6" fill="#004080">
<text x="53.9" y="35.5">1A2</text>
<text x="53.9" y="33.7">1A1</text>
<text x="61.1" y="31.6">1DIR</text>
<text x="61.8" y="35.7">1B2</text>
<text x="60" y="37.3">GND1</text>
<text x="53.9" y="112.3">1A1</text>
<text x="61.1" y="110.3">1DIR</text>
<text x="53.9" y="114.1">1A2</text>
<text x="60" y="116">GND1</text>
<text x="61.8" y="114.3">1B2</text>
</g>
<g font-size="1.3">
<text x="29.3" y="1.4">5</text>
<text x="84.1" y="1.4">4</text>
<text x="139" y="1.4">3</text>
<text x="193.8" y="1.4">2</text>
<text x="248.7" y="1.4">1</text>
<text x=".5" y="24.7">D</text>
<text x="276.6" y="24.7">D</text>
<text x=".5" y="68.2">C</text>
<text x="276.6" y="68.2">C</text>
<text x=".5" y="111.6">B</text>
<text x="276.6" y="111.6">B</text>
<text x=".5" y="155">A</text>
<text x="276.6" y="155">A</text>
<text x="29.3" y="176.9">5</text>
<text x="84.1" y="176.9">4</text>
<text x="139" y="176.9">3</text>
<text x="193.8" y="176.9">2</text>
<text x="248.7" y="176.9">1</text>
</g>
</svg>
